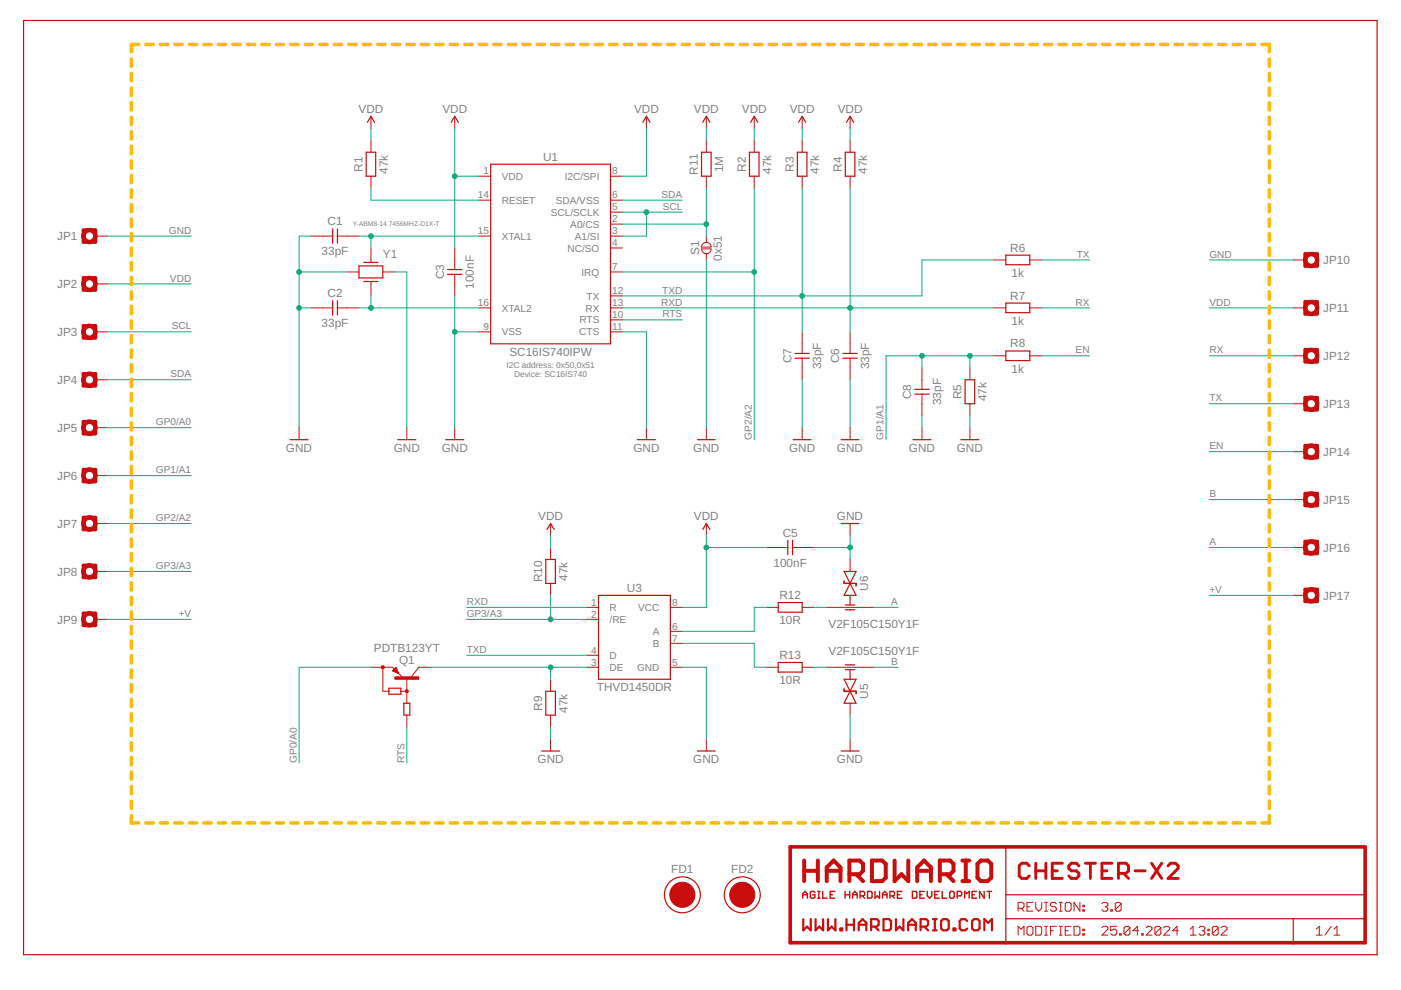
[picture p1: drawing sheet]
<svg xmlns="http://www.w3.org/2000/svg" width="297mm" height="210mm" viewBox="0 0 297 210" stroke-linecap="round" stroke-linejoin="round" font-family="sans-serif">
<g fill="none" stroke="#c90d0c" stroke-width=".61">
<path d="M218.2 183.6l-.5-.6h-1.1l-.5 .6v2.1l.5 .5h1.1l.5-.5M219.6 183v3.2M219.6 184.6h2.1M221.7 183v3.2M223.1 184.6h1.1M225.2 183h-2.1v3.2h2.1M228.7 183.6l-.5-.6h-1.1l-.5 .6v.5l.5 .5h1.1l.5 .6v.5l-.5 .5h-1.1l-.5-.5M230.1 183h2.2M231.2 183v3.2M233.6 184.6h1.1M235.8 183h-2.2v3.2h2.2M237.1 185.2h1.6l.6-.6v-1l-.6-.6h-1.6v3.2"/>
<path d="M238.2 185.2l1.1 1M240.6 184.6h2.2M244.2 183l2.1 3.2M246.3 183l-2.1 3.2M247.6 183.6l.6-.6h1.1l.5 .6v.5l-2.2 2.1h2.2"/>
</g>
<g fill="none" stroke="#c90d0c" stroke-width=".21">
<path d="M78.7 24.7v2.5M78.7 29.7v2.6M78.7 37.4v2.5M96.4 24.7v2.5M101.5 37.4h2.5M129.4 37.4h2.6M137.1 24.7v2.5M149.8 24.7v2.5M149.8 29.7v2.6M149.8 37.4v2.5M159.9 24.7v2.5M159.9 29.7v2.6"/>
<path d="M159.9 37.4v2.5M170.1 24.7v2.5M170.1 29.7v2.6M170.1 37.4v2.5M180.2 24.7v2.5M180.2 29.7v2.6M180.2 37.4v2.5M20.2 50.1h2.6M66 50.1h4.5M71.5 50.1h4.6M73.6 57.7h2.5M78.7 52.6v3"/>
<path d="M78.7 59.7v3M81.2 57.7h2.5M96.4 52.6v4.5M96.4 58.2v4.5M101.5 50.1h2.5M101.5 42.4h2.5M129.4 50.1h2.6M129.4 47.5h2.6M129.4 57.7h2.6M129.4 52.6h2.6M129.4 45h2.6M129.4 42.4h2.6"/>
<path d="M148.7 52.8h2.1a1.02 1.02 0 0 1-1 1 1.02 1.02 0 0 1-1.1-1zM149 51.7a1.01 1.01 0 0 1 1.1-.2 1.01 1.01 0 0 1 .7 .9h-2.1zM149.8 50.1v1.3M149.8 53.8v1.3M210.7 55.1h2.6M218.3 55.1h2.6M274.2 55.1h2.5M20.2 60.2h2.6M20.2 70.4h2.6M66 65.3h4.5M71.5 65.3h4.6M101.5 70.4h2.5"/>
<path d="M101.5 65.3h2.5M129.4 70.4h2.6M129.4 65.3h2.6M129.4 67.8h2.6M129.4 62.7h2.6M170.1 70.4v4.5M170.1 75.9v4.6M180.2 70.4v4.5M180.2 75.9v4.6M195.5 78v4.5M205.6 78v2.5M210.7 75.4h2.6"/>
<path d="M210.7 65.3h2.6M218.3 75.4h2.6M218.3 65.3h2.6M274.2 75.4h2.5M274.2 65.3h2.5M20.2 90.7h2.6M20.2 80.5h2.6M63.4 90.7v2.5M86.3 90.7v2.5M96.4 90.7v2.5M137.1 90.7v2.5M149.8 90.7v2.5"/>
<path d="M170.1 90.7v2.5M180.2 90.7v2.5M195.5 83.6v4.5M195.5 90.7v2.5M205.6 85.6v2.5M205.6 90.7v2.5M274.2 95.8h2.5M274.2 85.6h2.5M20.2 100.8h2.6M20.2 111h2.6M116.7 111v2.5M116.7 116.1v2.5"/>
<path d="M149.8 111v2.5M162.5 116.1h4.5M168 116.1h4.6M180.2 111v2.5M180.2 118.6v2.6M274.2 116.1h2.5M274.2 105.9h2.5M20.2 121.2h2.6M20.2 131.3h2.6M116.7 123.7v2.5M124.4 131.3h2.5M124.4 128.8h2.5"/>
<path d="M124.4 138.9h2.5M142.1 128.8h2.6M142.1 136.4h2.6M142.1 133.9h2.6M162.5 128.8h2.5M170.1 128.8h2.5M175.2 128.8h10.1M274.2 126.2h2.5M78.7 141.5h4.5l2.3 2.3M81.2 141.5v5.1h1.2M83.2 142.2l.8-.7 .5 1.2zM83.3 142.2l1.2 .5"/>
<path d="M83.3 142.1l1.2 .6M83.4 142l1.1 .7M83.5 142l1 .7M83.5 141.9l1 .8M83.7 141.8l.8 .9M83.7 141.7l.8 1M83.8 141.7l.7 1M83.8 141.6l.7 1.1M83.9 141.5l.6 1.2M85 146.6h1.3M86.3 143.8v5.3M86.3 151.6v2.6"/>
<path d="M91.3 141.5h-2.5l-1.8 2.3M116.7 144v2.6M116.7 151.6v2.6M116.7 156.7v2.5M124.4 141.5h2.5M142.1 141.5h2.6M149.8 156.7v2.5M162.5 141.5h2.5M170.1 141.5h2.5M175.2 141.5h10.1M180.2 149.1v2.5M180.2 156.7v2.5"/>
<path d="M215.9 192.6h.9l.3-.3v-.7l-.3-.3h-.9v1.9M215.9 198.3v-1.9l.6 .6 .6-.6v1.9M216.5 192.6l.6 .6M217.7 196.7l.3-.3h.7l.3 .3v1.3l-.3 .3h-.7l-.3-.3zM217.7 192.3h.7M219 191.3h-1.3v1.9h1.3M219.6 196.4h.9l.4 .3v1.3l-.4 .3h-.9zM219.6 191.3v1.3l.6 .6 .7-.6v-1.3M221.5 198.3h.6M221.5 196.4h.6M221.5 191.3h.6M221.5 193.2h.6"/>
<path d="M221.8 191.3v1.9M221.8 196.4v1.9M222.7 197.3h.7M224 196.4h-1.3v1.9M224 191.6l-.3-.3h-.7l-.3 .3v.3l.3 .4h.7l.3 .3v.3l-.3 .3h-.7l-.3-.3M224.6 198.3h.6M224.6 196.4h.6M224.6 191.3h.6M224.6 193.2h.6M224.9 191.3v1.9M224.9 196.4v1.9M225.8 197.3h.7"/>
<path d="M226.1 191.3h.7l.3 .3v1.3l-.3 .3h-.7l-.3-.3v-1.3zM227.1 196.4h-1.3v1.9h1.3M227.7 196.4h.9l.4 .3v1.3l-.4 .3h-.9zM229 191.3v1.9l-1.3-1.9v1.9M229.6 198h.3v.3h-.3zM229.6 197h.3v.3h-.3zM229.6 191.9h.3v.4h-.3zM229.6 192.9h.3v.3h-.3zM233.6 196.7l.4-.3h.6l.3 .3v.3l-1.3 1.3h1.3M233.6 191.6l.4-.3h.6l.3 .3v.3l-.3 .4M234.3 192.3h.3M234.6 192.3l.3 .3v.3l-.3 .3h-.6l-.4-.3"/>
<path d="M235.5 192.9h.3v.3h-.3zM236.8 196.4h-1.3v.9l.6-.3h.4l.3 .3v.7l-.3 .3h-.7l-.3-.3M237.4 198h.3v.3h-.3zM237.7 191.6v1.3l-.3 .3h-.7l-.2-.3M237.7 191.6l-.3-.3h-.7l-.2 .3v1.3M237.7 191.6l-1.2 1.3M239.6 196.7v1.3l-.4 .3h-.6l-.3-.3M239.6 196.7l-.4-.3h-.6l-.3 .3v1.3M239.6 196.7l-1.3 1.3M241.4 197.3h-1.2l.9-.9v1.9M242.1 198h.3v.3h-.3zM243 196.7l.3-.3h.6l.3 .3v.3l-1.2 1.3h1.2"/>
<path d="M246.1 196.7v1.3l-.3 .3h-.6l-.3-.3M246.1 196.7l-.3-.3h-.6l-.3 .3v1.3M246.1 196.7l-1.2 1.3M246.7 196.7l.4-.3h.6l.3 .3v.3l-1.3 1.3h1.3M249.9 197.3h-1.3l1-.9v1.9M252.3 198.3h1.3M252.3 197l.7-.6v1.9M254.2 196.7l.3-.3h.7l.3 .3v.3l-.3 .3M254.8 197.3h.4M255.2 197.3l.3 .4v.3l-.3 .3h-.7l-.3-.3M256.1 198h.3v.3h-.3zM256.1 197h.3v.3h-.3z"/>
<path d="M258.3 196.7v1.3l-.3 .3h-.7l-.3-.3M258.3 196.7l-.3-.3h-.7l-.3 .3v1.3M258.3 196.7l-1.3 1.3M258.9 196.7l.3-.3h.6l.3 .3v.3l-1.2 1.3h1.2M279.1 198.3h1.2M279.1 197l.6-.6v1.9M282.2 196.4l-1.3 1.9M282.8 198.3h1.3M282.8 197l.7-.6v1.9"/>
</g>
<g fill="none" stroke="#c90d0c" stroke-width=".76">
<path d="M17.7 58.9h2.5v2.6h-2.5zM17.7 48.8h2.5v2.5h-2.5zM276.7 53.8h2.6v2.6h-2.6zM17.7 69.1h2.5v2.5h-2.5zM17.7 79.2h2.5v2.6h-2.5zM276.7 64h2.6v2.5h-2.6zM276.7 74.2h2.6v2.5h-2.6zM17.7 89.4h2.5v2.5h-2.5zM17.7 99.6h2.5v2.5h-2.5zM276.7 84.3h2.6v2.6h-2.6zM276.7 94.5h2.6v2.5h-2.6zM17.7 109.7h2.5v2.6h-2.5z"/>
<path d="M17.7 119.9h2.5v2.5h-2.5zM276.7 104.6h2.6v2.6h-2.6zM276.7 114.8h2.6v2.5h-2.6zM17.7 130h2.5v2.6h-2.5zM276.7 125h2.6v2.5h-2.6zM167.5 179.6h121.9v20.3h-121.9z"/>
</g>
<g fill="none" stroke="#c90d0c" stroke-width=".25">
<path d="M5 4.3h287v198.1h-287zM77.6 32.3h2.1v5.1h-2.1zM77.9 25.9l.8-1.2 .7 1.2M95.7 25.9l.7-1.2 .8 1.2M104 34.8h25.4v38.1h-25.4zM136.3 25.9l.8-1.2 .7 1.2M148.7 32.3h2.1v5.1h-2.1zM149 25.9l.8-1.2 .7 1.2M158.9 32.3h2v5.1h-2zM159.2 25.9l.7-1.2 .8 1.2M169.1 32.3h2v5.1h-2zM169.3 25.9l.8-1.2 .7 1.2"/>
<path d="M179.2 32.3h2.1v5.1h-2.1zM179.5 25.9l.7-1.2 .8 1.2M70.5 48.5v3.1M71.5 48.5v3.1M76.1 56.4h5.1v2.5h-5.1zM77.1 55.6h3.1M77.1 59.7h3.1M94.9 58.2h3M94.9 57.1h3M213.3 54.1h5v2h-5zM70.5 63.8v3M71.5 63.8v3"/>
<path d="M168.6 75.9h3M168.6 74.9h3M178.7 75.9h3.1M178.7 74.9h3.1M213.3 64.3h5v2h-5zM213.3 74.4h5v2.1h-5zM61.5 93.2h3.8M84.3 93.2h3.9M94.5 93.2h3.8M135.1 93.2h3.9M147.8 93.2h3.9M168.2 93.2h3.8"/>
<path d="M178.3 93.2h3.8M193.6 93.2h3.8M194 83.6h3M194 82.5h3M203.7 93.2h3.8M204.6 80.5h2.1v5.1h-2.1zM115.7 118.6h2.1v5.1h-2.1zM116 112.3l.7-1.3 .8 1.3M149 112.3l.8-1.3 .7 1.3M167 114.6v3M168 114.6v3M178.3 111h3.8"/>
<path d="M126.9 126.2h15.2v17.8h-15.2zM165 127.8h5.1v2h-5.1zM179 121.2h2.5l-2.5 5h2.5zM179 123.2v.5h2.5v.5M179.2 128.3h2.1M179.2 129.3h2.1M180.2 126.2v2.1M82.4 145.9h2.6v1.3h-2.6zM85.6 149.1h1.3v2.5h-1.3zM114.8 159.2h3.8M115.7 146.6h2.1v5h-2.1zM147.8 159.2h3.9"/>
<path d="M165 140.5h5.1v2h-5.1zM178.3 159.2h3.8M179 144h2.5l-2.5 5.1h2.5zM179 146v.6h2.5v.5M179.2 142h2.1M179.2 141h2.1M180.2 142v2M213.3 179.6v20.3M213.3 189.7h76.1M213.3 194.8h76.1M274.2 194.8v5.1"/>
<circle cx="144.7" cy="189.7" r="3.8"/>
<circle cx="157.4" cy="189.7" r="3.8"/>
</g>
<g fill="none" stroke="#c90d0c" stroke-width=".85">
<path d="M170.5 182.5v4.3M170.5 184.6h2.9M173.4 182.5v4.3M175.3 184.6h2.9M175.3 186.8v-2.9l1.4-1.4 1.5 1.4v2.9M180.1 185.4h2.2l.7-.8v-1.4l-.7-.7h-2.2v4.3M181.5 185.4l1.5 1.4M184.9 182.5h2.1l.8 .7v2.9l-.8 .7h-2.1zM189.7 182.5v4.3l1.4-1.4 1.5 1.4v-4.3M194.5 184.6h2.9M194.5 186.8v-2.9l1.4-1.4 1.5 1.4v2.9M199.3 185.4h2.1l.8-.8v-1.4l-.8-.7h-2.1v4.3"/>
<path d="M200.7 185.4l1.5 1.4M204 182.5h1.5M204 186.8h1.5M204.8 182.5v4.3M208 182.5h1.4l.8 .7v2.9l-.8 .7h-1.4l-.8-.7v-2.9z"/>
</g>
<g fill="none" stroke="#c90d0c" stroke-width=".3">
<path d="M170.2 190.4v-.9l.5-.5 .5 .5v.9M170.2 189.7h1M172.8 189.2l-.3-.2h-.5l-.2 .2v1l.2 .2h.5l.3-.2v-.5h-.5M173.4 189h.5M173.4 190.4h.5M173.6 189v1.4M174.4 189v1.4h1M176 189.7h.5M177 189h-1v1.4h1M179.2 189.7h.9M179.2 189v1.4M180.1 189v1.4"/>
<path d="M180.8 189.7h.9M180.8 190.4v-.9l.5-.5 .4 .5v.9M182.4 189.9h.7l.2-.2v-.5l-.2-.2h-.7v1.4M182.8 189.9l.5 .5M183.9 189h.8l.2 .2v1l-.2 .2h-.8zM185.5 189v1.4l.5-.5 .5 .5v-1.4M187.1 189.7h1M187.1 190.4v-.9l.5-.5 .5 .5v.9M188.7 189.9h.7l.3-.2v-.5l-.3-.2h-.7v1.4M189.2 189.9l.5 .5M190.3 189.7h.5M191.2 189h-.9v1.4h.9"/>
<path d="M193.4 189h.8l.2 .2v1l-.2 .2h-.8zM195 189.7h.5M196 189h-1v1.4h1M196.6 189v.9l.5 .5 .5-.5v-.9M198.2 189.7h.5M199.2 189h-1v1.4h1M199.8 189v1.4h.9M201.6 189h.5l.2 .2v1l-.2 .2h-.5l-.2-.2v-1zM202.9 189.9h.8l.2-.2v-.5l-.2-.2h-.8v1.4M204.5 190.4v-1.4l.5 .5 .5-.5v1.4M206.1 189.7h.5M207.1 189h-1v1.4h1"/>
<path d="M208.7 189v1.4l-1-1.4v1.4M209.3 189h.9M209.8 189v1.4"/>
</g>
<g fill="none" stroke="#c90d0c" stroke-width=".47">
<path d="M170.3 194.9v2.4l.8-.8 .8 .8v-2.4M172.9 194.9v2.4l.8-.8 .8 .8v-2.4M175.5 194.9v2.4l.8-.8 .8 .8v-2.4M178.2 196.9h.4v.4h-.4zM179.5 194.9v2.4M179.5 196.1h1.6M181.1 194.9v2.4M182.1 196.1h1.6M182.1 197.3v-1.6l.8-.8 .8 .8v1.6M184.7 196.5h1.2l.4-.4v-.8l-.4-.4h-1.2v2.4M185.5 196.5l.8 .8M187.3 194.9h1.2l.4 .4v1.6l-.4 .4h-1.2z"/>
<path d="M189.9 194.9v2.4l.8-.8 .8 .8v-2.4M192.6 196.1h1.6M192.6 197.3v-1.6l.8-.8 .8 .8v1.6M195.2 196.5h1.2l.4-.4v-.8l-.4-.4h-1.2v2.4M196 196.5l.8 .8M197.8 197.3h.8M197.8 194.9h.8M198.2 194.9v2.4M199.5 195.3l.4-.4h.8l.4 .4v1.6l-.4 .4h-.8l-.4-.4zM202.2 196.9h.4v.4h-.4zM205.1 195.3l-.4-.4h-.8l-.4 .4v1.6l.4 .4h.8l.4-.4M206.1 195.3l.4-.4h.8l.4 .4v1.6l-.4 .4h-.8l-.4-.4z"/>
<path d="M208.7 197.3v-2.4l.8 .8 .8-.8v2.4"/>
</g>
<g fill="#c90d0c" stroke="#c90d0c" stroke-width=".21">
<path d="M17.8 59.1a1.65 1.65 0 0 1 2.6 .2 1.65 1.65 0 0 1-1 2.5 1.65 1.65 0 0 1-2.1-1.6h.8a.9 .9 0 0 1 1.3-.8 .9 .9 0 0 1 .1 1.5 .9 .9 0 0 1-1.4-.5v-.2h-.8l.1-.4z" fill-rule="evenodd"/>
<path d="M17.8 89.6a1.65 1.65 0 0 1 2.6 .2 1.65 1.65 0 0 1-1 2.5 1.65 1.65 0 0 1-2.1-1.6h.8a.9 .9 0 0 1 1.3-.8 .9 .9 0 0 1 .1 1.5 .9 .9 0 0 1-1.4-.5v-.2h-.8l.1-.4z" fill-rule="evenodd"/>
<path d="M17.8 99.7a1.65 1.65 0 0 1 2.6 .3 1.65 1.65 0 0 1-1 2.4 1.65 1.65 0 0 1-2.1-1.6h.8a.89 .89 0 0 1 1.3-.7 .89 .89 0 0 1 .1 1.5 .89 .89 0 0 1-1.4-.6v-.2h-.8l.1-.4z" fill-rule="evenodd"/>
<path d="M17.8 109.9a1.65 1.65 0 0 1 2.6 .2 1.65 1.65 0 0 1-1 2.5 1.65 1.65 0 0 1-2.1-1.6h.8a.89 .89 0 0 1 1.3-.8 .89 .89 0 0 1 .1 1.5 .89 .89 0 0 1-1.4-.5v-.2h-.8l.1-.4z" fill-rule="evenodd"/>
<path d="M17.8 120a1.65 1.65 0 0 1 2.6 .3 1.65 1.65 0 0 1-1 2.4 1.65 1.65 0 0 1-2.1-1.5h.8a.89 .89 0 0 1 1.3-.8 .89 .89 0 0 1 .1 1.5 .89 .89 0 0 1-1.4-.5v-.2h-.8l.1-.5z" fill-rule="evenodd"/>
<path d="M17.8 48.9a1.65 1.65 0 0 1 2.6 .3 1.65 1.65 0 0 1-1 2.4 1.65 1.65 0 0 1-2.1-1.5h.8a.89 .89 0 0 1 1.3-.8 .89 .89 0 0 1 .1 1.5 .89 .89 0 0 1-1.4-.5v-.2h-.8l.1-.5z" fill-rule="evenodd"/>
<path d="M17.8 79.4a1.65 1.65 0 0 1 2.6 .3 1.65 1.65 0 0 1-1 2.4 1.65 1.65 0 0 1-2.1-1.6h.8a.9 .9 0 0 1 1.3-.7 .9 .9 0 0 1 .1 1.5 .9 .9 0 0 1-1.4-.5v-.3h-.8l.1-.4z" fill-rule="evenodd"/>
<path d="M17.8 69.2a1.65 1.65 0 0 1 2.6 .3 1.65 1.65 0 0 1-1 2.4 1.65 1.65 0 0 1-2.1-1.5h.8a.9 .9 0 0 1 1.3-.8 .9 .9 0 0 1 .1 1.5 .9 .9 0 0 1-1.4-.5v-.2h-.8l.1-.4z" fill-rule="evenodd"/>
<path d="M276.8 125.1a1.66 1.66 0 0 1 2.6 .3 1.66 1.66 0 0 1-.9 2.4 1.66 1.66 0 0 1-2.1-1.6h.7a.89 .89 0 0 1 1.3-.7 .89 .89 0 0 1 .2 1.5 .89 .89 0 0 1-1.5-.6v-.2h-.7z" fill-rule="evenodd"/>
<path d="M276.8 114.9a1.66 1.66 0 0 1 2.6 .3 1.66 1.66 0 0 1-.9 2.5 1.66 1.66 0 0 1-2.1-1.6h.7a.89 .89 0 0 1 1.3-.8 .89 .89 0 0 1 .2 1.5 .89 .89 0 0 1-1.5-.5v-.2h-.7z" fill-rule="evenodd"/>
<path d="M276.8 104.8a1.66 1.66 0 0 1 2.6 .3 1.66 1.66 0 0 1-.9 2.4 1.66 1.66 0 0 1-2.1-1.6h.7a.89 .89 0 0 1 1.3-.8 .89 .89 0 0 1 .2 1.5 .89 .89 0 0 1-1.5-.5v-.2h-.7z" fill-rule="evenodd"/>
<path d="M276.8 94.6a1.66 1.66 0 0 1 2.6 .3 1.66 1.66 0 0 1-.9 2.5 1.66 1.66 0 0 1-2.1-1.6h.7a.89 .89 0 0 1 1.3-.8 .89 .89 0 0 1 .2 1.5 .89 .89 0 0 1-1.5-.5v-.2h-.7z" fill-rule="evenodd"/>
<path d="M276.8 84.5a1.66 1.66 0 0 1 2.6 .2 1.66 1.66 0 0 1-.9 2.5 1.66 1.66 0 0 1-2.1-1.6h.7a.9 .9 0 0 1 1.3-.8 .9 .9 0 0 1 .2 1.5 .9 .9 0 0 1-1.5-.5v-.2h-.7z" fill-rule="evenodd"/>
<path d="M276.8 74.3a1.66 1.66 0 0 1 2.6 .3 1.66 1.66 0 0 1-.9 2.4 1.66 1.66 0 0 1-2.1-1.6h.7a.9 .9 0 0 1 1.3-.7 .9 .9 0 0 1 .2 1.5 .9 .9 0 0 1-1.5-.5v-.3h-.7z" fill-rule="evenodd"/>
<path d="M276.8 64.2a1.66 1.66 0 0 1 2.6 .2 1.66 1.66 0 0 1-.9 2.5 1.66 1.66 0 0 1-2.1-1.6h.7a.9 .9 0 0 1 1.3-.8 .9 .9 0 0 1 .2 1.5 .9 .9 0 0 1-1.5-.5v-.2h-.7z" fill-rule="evenodd"/>
<path d="M276.8 54a1.66 1.66 0 0 1 2.6 .3 1.66 1.66 0 0 1-.9 2.4 1.66 1.66 0 0 1-2.1-1.6h.7a.9 .9 0 0 1 1.3-.7 .9 .9 0 0 1 .2 1.5 .9 .9 0 0 1-1.5-.5v-.3h-.7z" fill-rule="evenodd"/>
<path d="M17.8 130.2a1.65 1.65 0 0 1 2.6 .2 1.65 1.65 0 0 1-1 2.5 1.65 1.65 0 0 1-2.1-1.6h.8a.89 .89 0 0 1 1.3-.8 .89 .89 0 0 1 .1 1.5 .89 .89 0 0 1-1.4-.5v-.2h-.8l.1-.4z" fill-rule="evenodd"/>
<path d="M80.9 141.3a.33 .33 0 0 1 .5-.1 .33 .33 0 0 1 0 .5 .33 .33 0 0 1-.5-.1v-.1h.4h-.4z" fill-rule="evenodd"/>
<circle cx="144.7" cy="189.7" r="2.67"/>
<circle cx="157.4" cy="189.7" r="2.67"/>
<circle cx="86.3" cy="146.5" r=".33"/>
</g>
<path d="M83.7 143.5h5.1v.5h-5.1z" fill="#c90d0c" stroke="#c90d0c" stroke-width=".21"/>
<g fill="none" stroke="#0dab76" stroke-width=".21">
<path d="M78.7 27.2v2.5M78.7 39.9v2.5h22.8M96.4 27.2v25.4M96.4 37.4h5.1M137.1 27.2v10.2h-5.1M149.8 27.2v2.5M149.8 39.9v10.2M159.9 27.2v2.5M159.9 39.9v53.3M170.1 27.2v2.5M170.1 39.9v30.5M180.2 27.2v2.5"/>
<path d="M180.2 39.9v30.5M22.8 50.1h17.8M63.4 57.7h10.2M66 50.1h-2.6v40.6M76.1 50.1h25.4M78.7 50.1v2.5M83.7 57.7h2.6v33M132 57.7h27.9M132 42.4h12.7M132 45h12.7M132 47.5h17.8M137.1 45v5.1h-5.1"/>
<path d="M149.8 55.1v35.6M210.7 55.1h-15.2v7.6h-63.5M220.9 55.1h10.1M256.4 55.1h17.8M22.8 70.4h17.8M22.8 60.2h17.8M63.4 65.3h2.6M76.1 65.3h25.4M78.7 62.7v2.6M96.4 70.4h5.1M96.4 62.7v28M132 65.3h78.7"/>
<path d="M132 70.4h5.1v20.3M132 67.8h12.7M195.5 75.4v2.6M205.6 75.4v2.6M210.7 75.4h-22.8v17.8M220.9 65.3h10.1M220.9 75.4h10.1M256.4 65.3h17.8M256.4 75.4h17.8M22.8 80.5h17.8M22.8 90.7h17.8M170.1 80.5v10.2"/>
<path d="M180.2 80.5v10.2M195.5 88.1v2.6M205.6 88.1v2.6M256.4 85.6h17.8M256.4 95.8h17.8M22.8 100.8h17.8M22.8 111h17.8M116.7 113.5v2.6M149.8 113.5v15.3h-5.1M149.8 116.1h12.7M172.6 116.1h7.6M180.2 113.5v5.1"/>
<path d="M256.4 116.1h17.8M256.4 105.9h17.8M22.8 121.2h17.8M22.8 131.3h17.8M99 128.8h25.4M99 131.3h25.4M99 138.9h25.4M116.7 126.2v5.1M144.7 136.4h15.2v5.1h2.6M162.5 128.8h-2.6v5.1h-15.2M172.6 128.8h2.6M185.3 128.8h5.1"/>
<path d="M256.4 126.2h17.8M78.7 141.5h-15.3v20.3M86.3 154.2v7.6M91.3 141.5h33.1M116.7 141.5v2.5M116.7 154.2v2.5M144.7 141.5h5.1v15.2M172.6 141.5h2.6M180.2 151.6v5.1M185.3 141.5h5.1"/>
</g>
<g fill="#0dab76" stroke="#0dab76" stroke-width=".21">
<circle cx="63.4" cy="65.3" r=".51"/>
<circle cx="63.4" cy="57.7" r=".51"/>
<circle cx="96.4" cy="70.4" r=".51"/>
<circle cx="180.2" cy="116.1" r=".51"/>
<circle cx="96.4" cy="37.4" r=".51"/>
<circle cx="149.8" cy="116.1" r=".51"/>
<circle cx="137.1" cy="45" r=".51"/>
<circle cx="205.6" cy="75.4" r=".51"/>
<circle cx="195.5" cy="75.4" r=".51"/>
<circle cx="159.9" cy="57.7" r=".51"/>
<circle cx="116.7" cy="131.3" r=".51"/>
<circle cx="78.7" cy="50.1" r=".51"/>
<circle cx="78.7" cy="65.3" r=".51"/>
<circle cx="170.1" cy="62.7" r=".51"/>
<circle cx="180.2" cy="65.3" r=".51"/>
<circle cx="116.7" cy="141.5" r=".51"/>
<circle cx="149.8" cy="47.5" r=".51"/>
</g>
<g fill="none" stroke="#ffba08" stroke-width=".76">
<path d="M27.9 12.5v1.6M27.9 15.6v1.5M27.9 18.7v1.5M29.4 9.4h-1.5v1.6M30.9 9.4h1.6M34 9.4h1.5M37.1 9.4h1.5M40.2 9.4h1.5M43.2 9.4h1.6M46.3 9.4h1.5M49.4 9.4h1.5M52.4 9.4h1.6"/>
<path d="M55.5 9.4h1.6M58.6 9.4h1.5M61.7 9.4h1.5M64.7 9.4h1.6M67.8 9.4h1.6M70.9 9.4h1.5M74 9.4h1.5M77 9.4h1.6M80.1 9.4h1.5M83.2 9.4h1.5M86.3 9.4h1.5M89.3 9.4h1.6"/>
<path d="M92.4 9.4h1.5M95.5 9.4h1.5M98.5 9.4h1.6M101.6 9.4h1.6M104.7 9.4h1.5M107.8 9.4h1.5M110.8 9.4h1.6M113.9 9.4h1.5M117 9.4h1.5M120.1 9.4h1.5M123.1 9.4h1.6M126.2 9.4h1.5"/>
<path d="M129.3 9.4h1.5M132.3 9.4h1.6M135.4 9.4h1.6M138.5 9.4h1.5M141.6 9.4h1.5M144.6 9.4h1.6M147.7 9.4h1.6M150.8 9.4h1.5M153.9 9.4h1.5M156.9 9.4h1.6M160 9.4h1.5M163.1 9.4h1.5"/>
<path d="M166.2 9.4h1.5M169.2 9.4h1.6M172.3 9.4h1.5M175.4 9.4h1.5M178.4 9.4h1.6M181.5 9.4h1.6M184.6 9.4h1.5M187.7 9.4h1.5M190.7 9.4h1.6M193.8 9.4h1.6M196.9 9.4h1.5M200 9.4h1.5"/>
<path d="M203 9.4h1.6M206.1 9.4h1.5M209.2 9.4h1.5M212.2 9.4h1.6M215.3 9.4h1.6M218.4 9.4h1.5M221.5 9.4h1.5M224.5 9.4h1.6M227.6 9.4h1.6M230.7 9.4h1.5M233.8 9.4h1.5M236.8 9.4h1.6"/>
<path d="M239.9 9.4h1.5M243 9.4h1.5M246.1 9.4h1.5M249.1 9.4h1.6M252.2 9.4h1.5M255.3 9.4h1.5M258.3 9.4h1.6M261.4 9.4h1.6M264.5 9.4h1.5M267.6 9.4h1.5v1.6M269.1 12.5v1.6M269.1 15.6v1.5"/>
<path d="M269.1 18.7v1.5M27.9 21.8v1.5M27.9 24.8v1.6M27.9 27.9v1.6M27.9 31v1.6M27.9 34.1v1.6M27.9 37.2v1.5M269.1 21.8v1.5M269.1 24.8v1.6M269.1 27.9v1.6M269.1 31v1.6M269.1 34.1v1.6"/>
<path d="M269.1 37.2v1.5M27.9 40.3v1.5M27.9 43.3v1.6M27.9 46.4v1.6M27.9 49.5v1.6M27.9 52.6v1.6M27.9 55.7v1.6M27.9 58.8v1.5M269.1 40.3v1.5M269.1 43.3v1.6M269.1 46.4v1.6M269.1 49.5v1.6"/>
<path d="M269.1 52.6v1.6M269.1 55.7v1.6M269.1 58.8v1.5M27.9 61.9v1.5M27.9 64.9v1.6M27.9 68v1.6M27.9 71.1v1.6M27.9 74.2v1.6M27.9 77.3v1.5M269.1 61.9v1.5M269.1 64.9v1.6M269.1 68v1.6"/>
<path d="M269.1 71.1v1.6M269.1 74.2v1.6M269.1 77.3v1.5M27.9 80.4v1.5M27.9 83.5v1.5M27.9 86.6v1.5M27.9 89.6v1.6M27.9 92.7v1.6M27.9 95.8v1.6M27.9 98.9v1.5M269.1 80.4v1.5M269.1 83.5v1.5"/>
<path d="M269.1 86.6v1.5M269.1 89.6v1.6M269.1 92.7v1.6M269.1 95.8v1.6M269.1 98.9v1.5M27.9 102v1.5M27.9 105.1v1.5M27.9 108.1v1.6M27.9 111.2v1.6M27.9 114.3v1.6M27.9 117.4v1.6M269.1 102v1.5"/>
<path d="M269.1 105.1v1.5M269.1 108.1v1.6M269.1 111.2v1.6M269.1 114.3v1.6M269.1 117.4v1.6M27.9 120.5v1.5M27.9 123.6v1.5M27.9 126.6v1.6M27.9 129.7v1.6M27.9 132.8v1.6M27.9 135.9v1.6M27.9 139v1.5"/>
<path d="M269.1 120.5v1.5M269.1 123.6v1.5M269.1 126.6v1.6M269.1 129.7v1.6M269.1 132.8v1.6M269.1 135.9v1.6M269.1 139v1.5M27.9 142.1v1.5M27.9 145.2v1.5M27.9 148.3v1.5M27.9 151.3v1.6M27.9 154.4v1.6"/>
<path d="M27.9 157.5v1.6M269.1 142.1v1.5M269.1 145.2v1.5M269.1 148.3v1.5M269.1 151.3v1.6M269.1 154.4v1.6M269.1 157.5v1.6M27.9 172.9v1.6h1.5M27.9 160.6v1.5M27.9 163.7v1.5M27.9 166.8v1.5M27.9 169.8v1.6"/>
<path d="M30.9 174.5h1.6M34 174.5h1.5M37.1 174.5h1.5M40.2 174.5h1.5M43.2 174.5h1.6M46.3 174.5h1.5M49.4 174.5h1.5M52.4 174.5h1.6M55.5 174.5h1.6M58.6 174.5h1.5M61.7 174.5h1.5M64.7 174.5h1.6"/>
<path d="M67.8 174.5h1.6M70.9 174.5h1.5M74 174.5h1.5M77 174.5h1.6M80.1 174.5h1.5M83.2 174.5h1.5M86.3 174.5h1.5M89.3 174.5h1.6M92.4 174.5h1.5M95.5 174.5h1.5M98.5 174.5h1.6M101.6 174.5h1.6"/>
<path d="M104.7 174.5h1.5M107.8 174.5h1.5M110.8 174.5h1.6M113.9 174.5h1.5M117 174.5h1.5M120.1 174.5h1.5M123.1 174.5h1.6M126.2 174.5h1.5M129.3 174.5h1.5M132.3 174.5h1.6M135.4 174.5h1.6M138.5 174.5h1.5"/>
<path d="M141.6 174.5h1.5M144.6 174.5h1.6M147.7 174.5h1.6M150.8 174.5h1.5M153.9 174.5h1.5M156.9 174.5h1.6M160 174.5h1.5M163.1 174.5h1.5M166.2 174.5h1.5M169.2 174.5h1.6M172.3 174.5h1.5M175.4 174.5h1.5"/>
<path d="M178.4 174.5h1.6M181.5 174.5h1.6M184.6 174.5h1.5M187.7 174.5h1.5M190.7 174.5h1.6M193.8 174.5h1.6M196.9 174.5h1.5M200 174.5h1.5M203 174.5h1.6M206.1 174.5h1.5M209.2 174.5h1.5M212.2 174.5h1.6"/>
<path d="M215.3 174.5h1.6M218.4 174.5h1.5M221.5 174.5h1.5M224.5 174.5h1.6M227.6 174.5h1.6M230.7 174.5h1.5M233.8 174.5h1.5M236.8 174.5h1.6M239.9 174.5h1.5M243 174.5h1.5M246.1 174.5h1.5M249.1 174.5h1.6"/>
<path d="M252.2 174.5h1.5M255.3 174.5h1.5M258.3 174.5h1.6M261.4 174.5h1.6M264.5 174.5h1.5M269.1 160.6v1.5M269.1 163.7v1.5M269.1 166.8v1.5M269.1 169.8v1.6M269.1 172.9v1.6h-1.5"/>
</g>
<g font-size="2.5" fill="#808080">
<text x="76" y="23.9">VDD</text>
<text x="93.8" y="23.9">VDD</text>
<text x="134.4" y="23.9">VDD</text>
<text x="147.1" y="23.9">VDD</text>
<text x="157.3" y="23.9">VDD</text>
<text x="167.4" y="23.9">VDD</text>
<text x="177.6" y="23.9">VDD</text>
<text x="115.2" y="34.1">U1</text>
<text x="76.9" y="36.4" transform="rotate(-90 76.9 36.4)">R1</text>
<text x="82.2" y="36.8" transform="rotate(-90 82.2 36.8)">47k</text>
<text x="148" y="37" transform="rotate(-90 148 37)">R11</text>
<text x="153.3" y="36.5" transform="rotate(-90 153.3 36.5)">1M</text>
<text x="158.1" y="36.4" transform="rotate(-90 158.1 36.4)">R2</text>
<text x="163.5" y="36.8" transform="rotate(-90 163.5 36.8)">47k</text>
<text x="168.3" y="36.4" transform="rotate(-90 168.3 36.4)">R3</text>
<text x="173.6" y="36.8" transform="rotate(-90 173.6 36.8)">47k</text>
<text x="178.5" y="36.4" transform="rotate(-90 178.5 36.4)">R4</text>
<text x="183.8" y="36.8" transform="rotate(-90 183.8 36.8)">47k</text>
<text x="69.4" y="47.8">C1</text>
<text x="12.1" y="50.9">JP1</text>
<text x="214.2" y="53.4">R6</text>
<text x="68.2" y="54.1">33pF</text>
<text x="81.2" y="54.7">Y1</text>
<text x="94.1" y="59.3" transform="rotate(-90 94.1 59.3)">C3</text>
<text x="148.2" y="54.1" transform="rotate(-90 148.2 54.1)">S1</text>
<text x="153.1" y="55.3" transform="rotate(-90 153.1 55.3)">0x51</text>
<text x="214.5" y="58.7">1k</text>
<text x="280.5" y="56">JP10</text>
<text x="12.1" y="61.1">JP2</text>
<text x="69.4" y="63">C2</text>
<text x="100.5" y="61.2" transform="rotate(-90 100.5 61.2)">100nF</text>
<text x="214.2" y="63.5">R7</text>
<text x="12.1" y="71.3">JP3</text>
<text x="68.2" y="69.3">33pF</text>
<text x="214.5" y="68.8">1k</text>
<text x="280.5" y="66.2">JP11</text>
<text x="108" y="75.4">SC16IS740IPW</text>
<text x="167.8" y="77" transform="rotate(-90 167.8 77)">C7</text>
<text x="177.9" y="77" transform="rotate(-90 177.9 77)">C6</text>
<text x="214.2" y="73.7">R8</text>
<text x="280.5" y="76.3">JP12</text>
<text x="12.1" y="81.4">JP4</text>
<text x="174.1" y="78.3" transform="rotate(-90 174.1 78.3)">33pF</text>
<text x="184.3" y="78.3" transform="rotate(-90 184.3 78.3)">33pF</text>
<text x="214.5" y="79">1k</text>
<text x="193.2" y="84.6" transform="rotate(-90 193.2 84.6)">C8</text>
<text x="199.5" y="85.9" transform="rotate(-90 199.5 85.9)">33pF</text>
<text x="203.8" y="84.6" transform="rotate(-90 203.8 84.6)">R5</text>
<text x="209.2" y="85.1" transform="rotate(-90 209.2 85.1)">47k</text>
<text x="280.5" y="86.5">JP13</text>
<text x="12.1" y="91.6">JP5</text>
<text x="60.6" y="95.8">GND</text>
<text x="83.5" y="95.8">GND</text>
<text x="93.6" y="95.8">GND</text>
<text x="134.3" y="95.8">GND</text>
<text x="147" y="95.8">GND</text>
<text x="167.3" y="95.8">GND</text>
<text x="177.5" y="95.8">GND</text>
<text x="192.7" y="95.8">GND</text>
<text x="202.9" y="95.8">GND</text>
<text x="12.1" y="101.7">JP6</text>
<text x="280.5" y="96.6">JP14</text>
<text x="280.5" y="106.8">JP15</text>
<text x="12.1" y="111.9">JP7</text>
<text x="114.1" y="110.2">VDD</text>
<text x="147.1" y="110.2">VDD</text>
<text x="165.9" y="113.8">C5</text>
<text x="177.5" y="110.2">GND</text>
<text x="280.5" y="117">JP16</text>
<text x="12.1" y="122">JP8</text>
<text x="115" y="123.4" transform="rotate(-90 115 123.4)">R10</text>
<text x="120.3" y="123.2" transform="rotate(-90 120.3 123.2)">47k</text>
<text x="132.9" y="125.5">U3</text>
<text x="164" y="120.1">100nF</text>
<text x="184" y="125.3" transform="rotate(-90 184 125.3)">U6</text>
<text x="165.2" y="127">R12</text>
<text x="280.5" y="127.1">JP17</text>
<text x="12.1" y="132.2">JP9</text>
<text x="165.2" y="132.3">10R</text>
<text x="175.7" y="133.1">V2F105C150Y1F</text>
<text x="79.3" y="138.2">PDTB123YT</text>
<text x="84.6" y="140.7">Q1</text>
<text x="165.2" y="139.7">R13</text>
<text x="175.7" y="138.9">V2F105C150Y1F</text>
<text x="126.5" y="146.5">THVD1450DR</text>
<text x="165.2" y="145">10R</text>
<text x="184" y="148.2" transform="rotate(-90 184 148.2)">U5</text>
<text x="115" y="150.7" transform="rotate(-90 115 150.7)">R9</text>
<text x="120.3" y="151.1" transform="rotate(-90 120.3 151.1)">47k</text>
<text x="114" y="161.8">GND</text>
<text x="147" y="161.8">GND</text>
<text x="177.5" y="161.8">GND</text>
<text x="142.3" y="185.1">FD1</text>
<text x="155" y="185.1">FD2</text>
</g>
<g font-size="2.1" fill="#808080">
<text x="102.5" y="37">1</text>
<text x="106.4" y="38.1">VDD</text>
<text x="119.7" y="38.1">I2C/SPI</text>
<text x="129.8" y="37">8</text>
<text x="140.3" y="41.9">SDA</text>
<text x="101.3" y="42.1">14</text>
<text x="106.4" y="43.2">RESET</text>
<text x="116.8" y="45.7">SCL/SCLK</text>
<text x="117.8" y="43.2">SDA/VSS</text>
<text x="129.8" y="47.2">2</text>
<text x="129.8" y="44.6">5</text>
<text x="129.8" y="42.1">6</text>
<text x="140.5" y="44.5">SCL</text>
<text x="35.8" y="49.5">GND</text>
<text x="101.3" y="49.7">15</text>
<text x="106.4" y="50.8">XTAL1</text>
<text x="120.3" y="53.4">NC/SO</text>
<text x="120.9" y="48.3">A0/CS</text>
<text x="121.9" y="50.8">A1/SI</text>
<text x="129.8" y="49.7">3</text>
<text x="129.8" y="52.2">4</text>
<text x="36" y="59.7">VDD</text>
<text x="123.3" y="58.4">IRQ</text>
<text x="129.8" y="57.3">7</text>
<text x="228.3" y="54.6">TX</text>
<text x="256.4" y="54.6">GND</text>
<text x="101.3" y="64.9">16</text>
<text x="124.4" y="63.5">TX</text>
<text x="129.8" y="62.4">12</text>
<text x="129.8" y="64.9">13</text>
<text x="140.2" y="64.8">RXD</text>
<text x="140.4" y="62.2">TXD</text>
<text x="228.1" y="64.8">RX</text>
<text x="256.4" y="64.8">VDD</text>
<text x="36.4" y="69.9">SCL</text>
<text x="102.5" y="70">9</text>
<text x="106.4" y="71.1">VSS</text>
<text x="106.4" y="66">XTAL2</text>
<text x="122.8" y="71.1">CTS</text>
<text x="122.9" y="68.6">RTS</text>
<text x="124.1" y="66">RX</text>
<text x="129.8" y="67.5">10</text>
<text x="129.8" y="70">11</text>
<text x="140.4" y="67.3">RTS</text>
<text x="228.1" y="74.9">EN</text>
<text x="256.4" y="74.9">RX</text>
<text x="36.1" y="80">SDA</text>
<text x="256.4" y="85.1">TX</text>
<text x="33.1" y="90.2">GP0/A0</text>
<text x="159.4" y="93.2" transform="rotate(-90 159.4 93.2)">GP2/A2</text>
<text x="187.3" y="93.2" transform="rotate(-90 187.3 93.2)">GP1/A1</text>
<text x="256.4" y="95.3">EN</text>
<text x="33.1" y="100.3">GP1/A1</text>
<text x="256.4" y="105.4">B</text>
<text x="33.1" y="110.5">GP2/A2</text>
<text x="256.4" y="115.6">A</text>
<text x="33.1" y="120.6">GP3/A3</text>
<text x="256.4" y="125.7">+V</text>
<text x="37.9" y="130.8">+V</text>
<text x="99" y="130.8">GP3/A3</text>
<text x="99" y="128.3">RXD</text>
<text x="125.4" y="131">2</text>
<text x="125.4" y="128.4">1</text>
<text x="129.2" y="129.5">R</text>
<text x="135.3" y="129.5">VCC</text>
<text x="142.5" y="128.4">8</text>
<text x="189" y="128.3">A</text>
<text x="129.2" y="132.1">/RE</text>
<text x="138.4" y="137.2">B</text>
<text x="138.4" y="134.6">A</text>
<text x="142.5" y="136">7</text>
<text x="142.5" y="133.5">6</text>
<text x="99" y="138.4">TXD</text>
<text x="125.4" y="141.1">3</text>
<text x="125.4" y="138.6">4</text>
<text x="129.2" y="142.2">DE</text>
<text x="129.2" y="139.7">D</text>
<text x="135.1" y="142.2">GND</text>
<text x="142.5" y="141.1">5</text>
<text x="189" y="141">B</text>
<text x="62.9" y="161.8" transform="rotate(-90 62.9 161.8)">GP0/A0</text>
<text x="85.8" y="161.8" transform="rotate(-90 85.8 161.8)">RTS</text>
</g>
<g font-size="1.8" fill="#808080">
<text x="107.4" y="78">I2C address: 0x50,0x51</text>
<text x="109" y="79.9">Device: SC16IS740</text>
</g>
<text font-size="1.4" fill="#808080" x="74.8" y="48">Y-ABM8-14.7456MHZ-D1X-T</text>
</svg>
